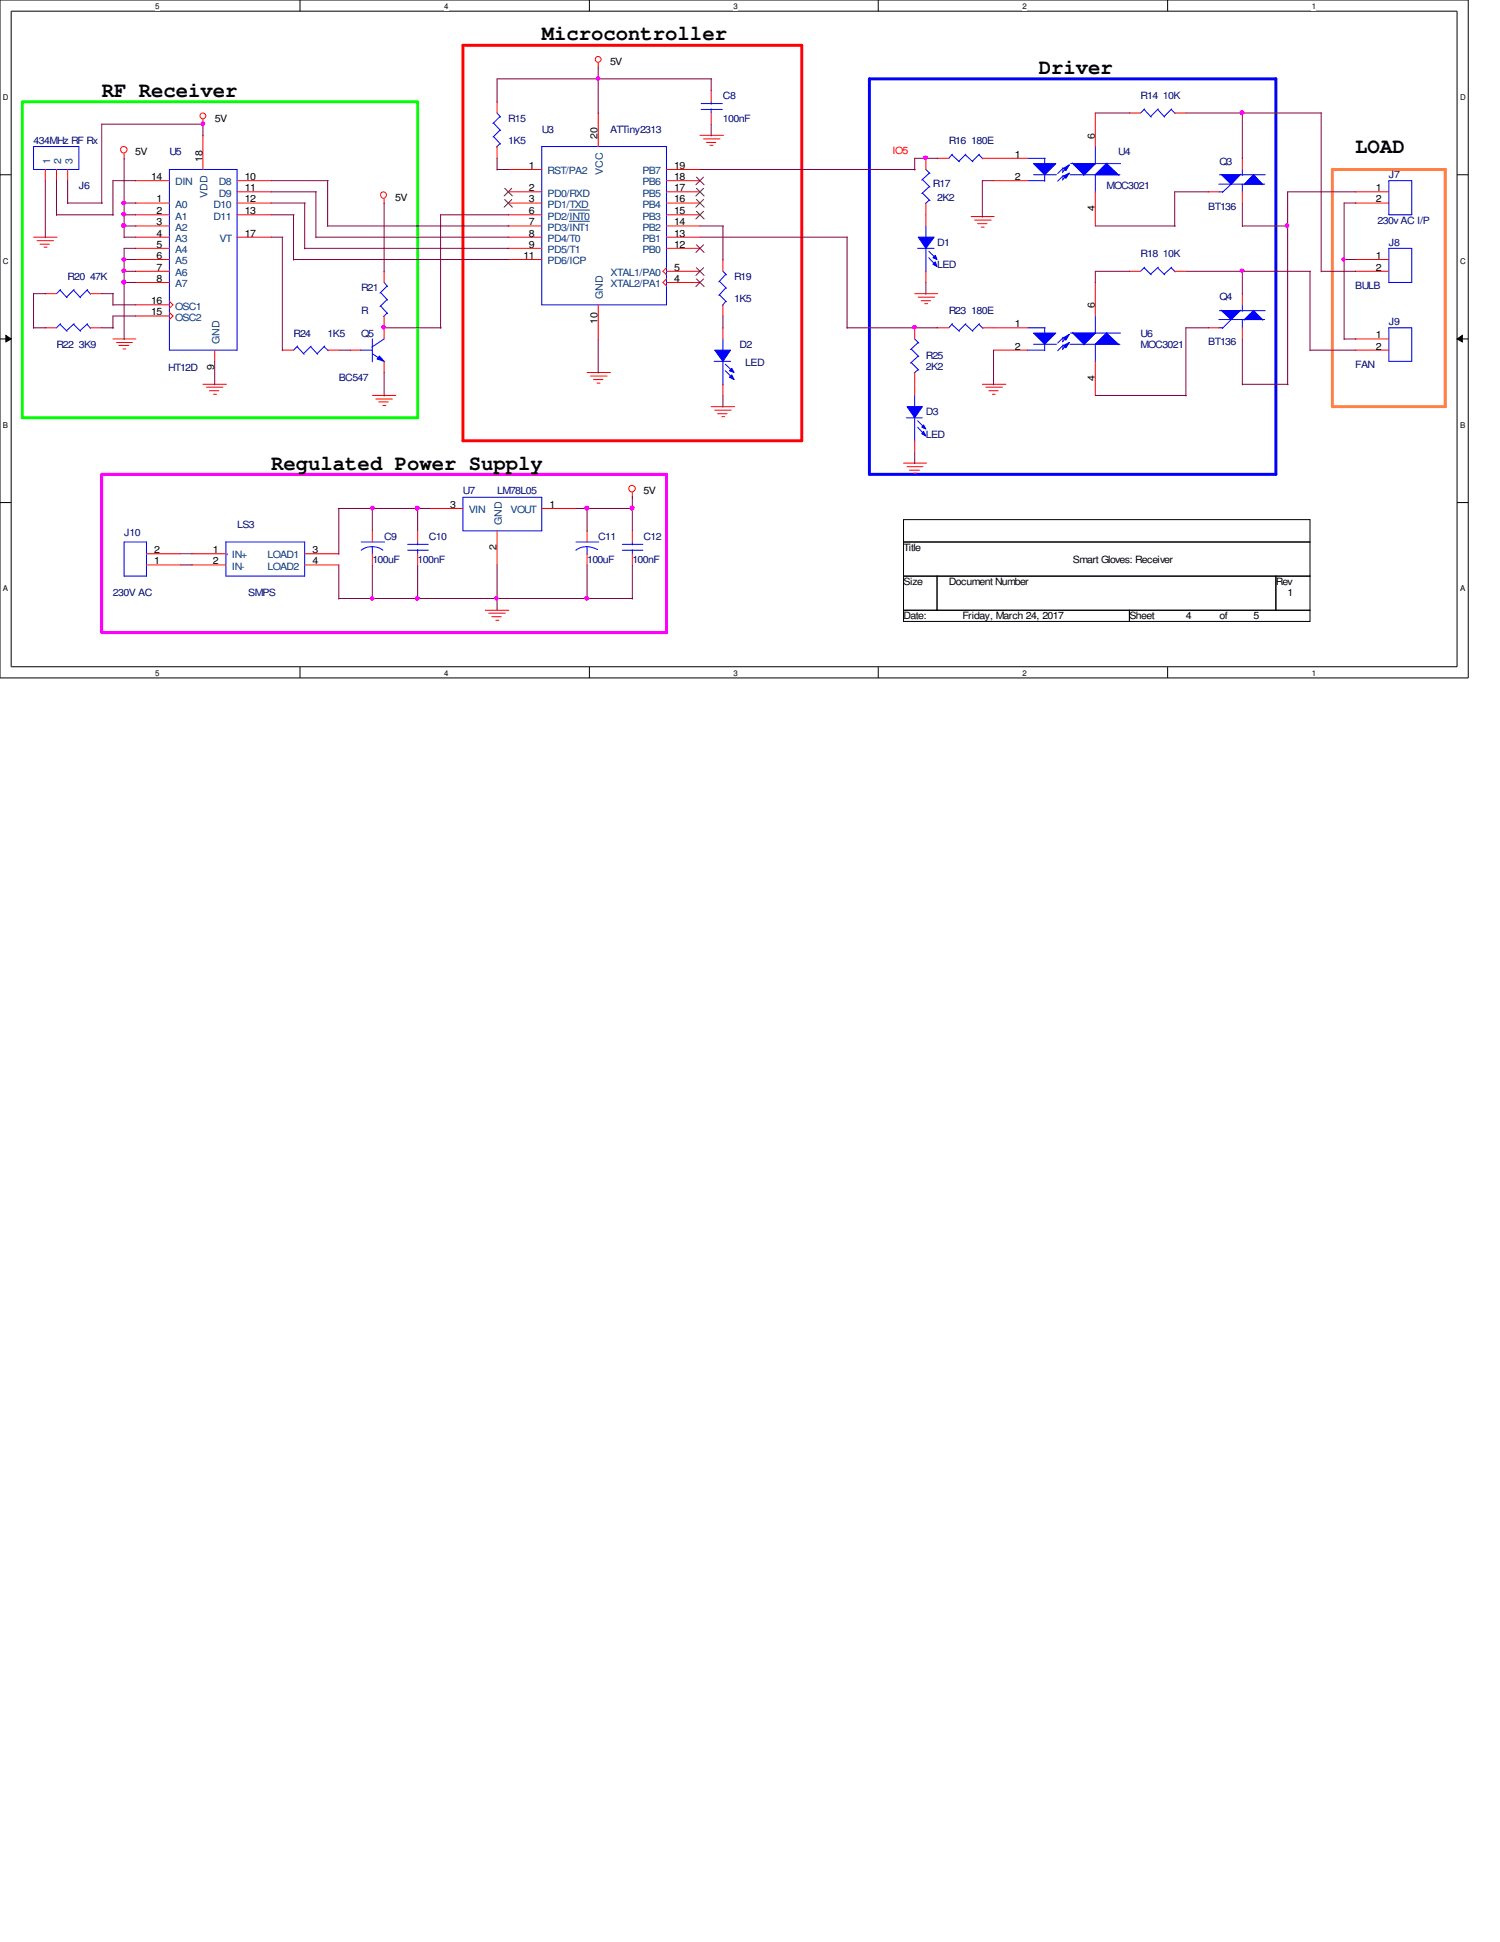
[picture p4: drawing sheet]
<svg xmlns="http://www.w3.org/2000/svg" width="216mm" height="279mm" viewBox="0 0 216 279" stroke-linecap="round" stroke-linejoin="round" font-family="sans-serif">
<path d="M0 0h211.3v97.5h-211.3zM1.6 1.6h208.1v94.3h-208.1z" fill="none" stroke="#000" stroke-width=".14"/>
<g fill="#fff">
<path d="M22.4 .3h.5v1.2h-.5z"/>
<path d="M22.4 96.2h.5v1.3h-.5z"/>
</g>
<path d="M43.2 0v1.6M43.2 95.9v1.6" fill="none" stroke="#000" stroke-width=".14"/>
<g fill="#fff">
<path d="M63.9 .3h.6v1.2h-.6z"/>
<path d="M63.9 96.2h.6v1.3h-.6z"/>
</g>
<path d="M84.8 0v1.6M84.8 95.9v1.6" fill="none" stroke="#000" stroke-width=".14"/>
<g fill="#fff">
<path d="M105.6 .3h.6v1.2h-.6z"/>
<path d="M105.6 96.2h.6v1.3h-.6z"/>
</g>
<path d="M126.4 0v1.6M126.4 95.9v1.6" fill="none" stroke="#000" stroke-width=".14"/>
<g fill="#fff">
<path d="M147.2 .3h.5v1.2h-.5z"/>
<path d="M147.2 96.2h.5v1.3h-.5z"/>
</g>
<path d="M168.1 0v1.6M168.1 95.9v1.6" fill="none" stroke="#000" stroke-width=".14"/>
<g fill="#fff">
<path d="M188.8 .3h.6v1.2h-.6z"/>
<path d="M188.8 96.2h.6v1.3h-.6z"/>
<path d="M.4 13.4h.8v1.2h-.8z"/>
<path d="M210.1 13.4h.8v1.2h-.8z"/>
<path d="M.4 36.9h.8v1.3h-.8z"/>
<path d="M210.1 36.9h.8v1.3h-.8z"/>
</g>
<path d="M0 25.1h1.6M209.7 25.1h1.6" fill="none" stroke="#000" stroke-width=".14"/>
<g fill="#fff">
<path d="M.4 60.5h.7v1.3h-.7z"/>
<path d="M210.1 60.5h.7v1.3h-.7z"/>
</g>
<path d="M0 48.8h1.6M.8 48.3l.8 .5-.8 .4zM209.7 48.8l.8-.5v.9zM209.7 48.8h1.6" fill="none" stroke="#000" stroke-width=".14"/>
<path d="M.8 48.3l.8 .5-.8 .4zM209.7 48.8l.8-.5v.9z" fill="#000"/>
<g fill="#fff">
<path d="M.4 84.1h.6v1.2h-.6z"/>
<path d="M210.1 84.1h.6v1.2h-.6z"/>
</g>
<path d="M0 72.3h1.6M130 74.8h58.6v14.6h-58.6zM130 78h58.6M209.7 72.3h1.6M130 82.9h58.6M130 87.8h58.6M134.9 82.9v4.9M162.6 87.8v1.6M183.6 82.9v4.9" fill="none" stroke="#000" stroke-width=".14"/>
<path d="M3.2 14.6h56.9v45.5h-56.9z" fill="none" stroke="#0f0" stroke-width=".42"/>
<path d="M125.1 11.3h58.5v56.9h-58.5z" fill="none" stroke="#00f" stroke-width=".42"/>
<path d="M191.8 24.4h16.2v34.1h-16.2z" fill="none" stroke="#ff8040" stroke-width=".42"/>
<path d="M66.6 6.5h48.8v56.9h-48.8z" fill="none" stroke="#f00" stroke-width=".42"/>
<path d="M14.6 68.2h81.3v22.8h-81.3z" fill="none" stroke="#f0f" stroke-width=".42"/>
<g fill="none" stroke="#f00" stroke-width=".14">
<path d="M29.2 17.2v.7M86.1 9.1v.7M100.8 19.5h3.3M101.3 20h2.3M4.8 34.1h3.4M5.3 34.6h2.4M5.8 35.1h1.3M6.3 35.6h.5M17.9 22.1v.8M55.3 28.6v.7M101.7 20.5h1.3M102.2 20.9h.4"/>
<path d="M139.8 31.2h3.3M140.3 31.7h2.4M140.7 32.2h1.4M141.2 32.7h.4M16.3 48.8h3.3M16.8 49.3h2.2M17.1 49.7h1.4M17.7 50.2h.4M29.2 55.3h3.4M29.7 55.7h2.4M30.1 56.2h1.4M30.7 56.7h.5"/>
<path d="M53.6 56.9h3.4M54.1 57.4h2.4M54.5 57.8h1.4M55.1 58.3h.4M84.5 53.6h3.4M85 54.1h2.4M85.4 54.6h1.4M85.9 55.1h.5M102.4 58.5h3.3M102.9 59h2.3M103.3 59.5h1.3M103.9 59.9h.4"/>
<path d="M131.7 42.2h3.3M132.2 42.8h2.3M132.6 43.3h1.3M133.1 43.7h.4M141.4 55.3h3.4M141.9 55.7h2.4M142.3 56.2h1.4M142.8 56.7h.5M27.6 79.7h4.9M43.9 79.7h4.9M91 70.9v.7M130 66.6h3.3"/>
<path d="M130.6 67.1h2.2M130.9 67.6h1.4M131.5 68.1h.4M27.6 81.3h4.9M43.9 81.3h4.9M69.8 87.8h3.4M70.4 88.2h2.3M70.8 88.7h1.3M71.4 89.2h.4"/>
<circle cx="29.2" cy="16.7" r=".42"/>
<circle cx="86.1" cy="8.5" r=".42"/>
<circle cx="17.8" cy="21.5" r=".48"/>
<circle cx="55.2" cy="28.1" r=".45"/>
<circle cx="91" cy="70.3" r=".48"/>
</g>
<path d="M32.5 78h11.4v4.9h-11.4zM32.7 79.7v.1z" fill="none" stroke="#00f" stroke-width=".14"/>
<path d="M148.8 23.5h3.2l-1.6 1.6z" fill="#00f"/>
<g fill="none" stroke="#00f" stroke-width=".14">
<path d="M147.8 26h2.6M147.9 22.8h2.6M148.8 23.5h3.2l-1.6 1.6zM148.8 25.1h3.3M150.4 22.8v.8M150.4 25.1v1M154 25.1h7.2M154.1 23.5h7.2M154.3 23.5l1.7 1.6M157.6 23.5l-1.6 1.7M157.6 21.1v2.5M159.3 23.5l1.7 1.7"/>
<path d="M159.3 23.5l-1.7 1.6v2.6"/>
</g>
<path d="M154.4 23.5h3.2l-1.6 1.6z" fill="#00f"/>
<path d="M154.4 23.5h3.2l-1.6 1.6z" fill="none" stroke="#00f" stroke-width=".14"/>
<path d="M159.3 23.5l1.7 1.6h-3.4z" fill="#00f"/>
<path d="M153 24.2l-.8 .8M153 24.1v.6M153 25.2v.6M153 25.3l-.8 .8M153.6 24l-.7 .8M153.6 25.1l-.7 .8M159.3 23.5l1.7 1.6h-3.4z" fill="none" stroke="#00f" stroke-width=".14"/>
<path d="M153.1 24.2l.8-.5-.5 .9z" fill="#00f"/>
<path d="M153.1 24.2l.8-.5-.5 .9z" fill="none" stroke="#00f" stroke-width=".14"/>
<path d="M153.1 25.3l.8-.4-.5 .8z" fill="#00f"/>
<g fill="none" stroke="#00f" stroke-width=".14">
<path d="M164.7 15.7l1 1.1M164.8 15.7l-.6 .6M166.6 15.7l1 1.1M166.7 15.7l-1.1 1.1M168.6 15.7l.6 .6M168.7 15.7l-1.1 1.1M78 21.1h17.9v22.8h-17.9zM153.1 25.3l.8-.4-.5 .8zM175.4 46h6.6M175.4 47.2h.6M175.5 44.7h6.6M175.8 44.6l1.4 1.4"/>
<path d="M178.6 44.6l-2.7 2.6M178.8 43.9v.9M178.8 46v1.2M179.1 46.1l1.3-1.4 1.4 1.4M66.6 71.5h11.4v4.9h-11.4z"/>
</g>
<g fill="none" stroke="#f00" stroke-width=".14">
<path d="M86.1 16.3v4.8M157.6 16.3v4.8M162.6 16.3h1.6M169.1 16.3h1.6M73.2 24.4h4.8M73.2 35.7h4.8M73.2 34.1h4.8M73.2 32.5h4.8M73.2 30.9h4.8M73.2 29.2h4.8M73.2 27.6h4.8M73.2 37.3h4.8"/>
<path d="M95.9 26h4.9M95.9 24.4h4.9M95.9 38.5l-.5 .5 .5 .5M95.9 39h4.9M95.9 35.7h4.9M95.9 34.1h4.9M95.9 32.5h4.9M95.9 30.9h4.9M95.9 29.2h4.9M95.9 27.6h4.9M143 22.8h4.9M143 26h4.9"/>
<path d="M157.6 27.6v4.9M86.1 43.9v4.9M95.9 40.1l-.5 .5 .5 .5M95.9 40.6h4.9M61.7 73.2h4.9M71.5 76.4v4.9M78 73.2h4.9"/>
</g>
<path d="M82 30.2h2.8M82 31.8h2.8" fill="none" stroke="#004080" stroke-width=".14"/>
<g fill="none" stroke="#804000" stroke-width=".14">
<path d="M72.6 27.1l1.1 1.1M72.6 28.7l1.1 1.1M73.7 27.1l-1.1 1.1M73.7 28.7l-1.1 1.1M100.2 38.5l1.1 1.1M100.2 35.2l1.1 1.1M100.2 30.4l1.1 1.1M100.2 28.7l1.1 1.1M100.2 27.1l1.1 1.1M100.2 25.5l1.1 1.1M101.3 38.5l-1.1 1.1M101.3 35.2l-1.1 1.1"/>
<path d="M101.3 30.4l-1.1 1.1M101.3 28.7l-1.1 1.1M101.3 27.1l-1.1 1.1M101.3 25.5l-1.1 1.1M100.2 40.1l1.1 1.1M101.3 40.1l-1.1 1.1"/>
</g>
<path d="M175.9 44.7h2.6l-1.3 1.3z" fill="#00f"/>
<path d="M175.9 44.7h2.6l-1.3 1.3z" fill="none" stroke="#00f" stroke-width=".14"/>
<path d="M179.2 46l1.2-1.3 1.3 1.3z" fill="#00f"/>
<g fill="none" stroke="#00f" stroke-width=".14">
<path d="M71 17.7l1.1 1.1M71 19.6l1.1 1.1M71.5 16.3l.6 .5M72 16.8l-1 1M72 18.7l-1 1M4.8 21.1h6.5v3.3h-6.5zM24.4 24.4h9.7v26h-9.7zM72 20.7l-.5 .5M104.1 39l.5 .5M104.5 39.5l-1 1.1M199.9 26h3.3v4.9h-3.3zM8.6 46.7l1.1 1"/>
<path d="M8.7 46.6l-.6 .6M10.6 46.7l1 1M10.7 46.6l-1.1 1M12.5 46.7l.5 .5M12.6 46.6l-1.1 1M51.9 50.4h1.7M53.6 50.9l1.8 1.2M53.6 48.8v3.3M55.3 48.8l-1.8 1.2M103.5 40.5l1.1 1M103.5 42.4l1.1 1M104.5 41.4l-1 1.1"/>
<path d="M104.5 43.3l-.5 .6M137 46.7l1.1 1M137.1 46.6l-.5 .6M138.9 46.7l1.1 1M139 46.6l-1 1M140.9 46.7l.6 .5M141 46.6l-1 1M179.2 46l1.2-1.3 1.3 1.3zM82.9 78h3.3M84.5 78.7v1.1M86 79.1a2.87 2.87 0 0 0-3.1 .1"/>
</g>
<g fill="none" stroke="#f00" stroke-width=".14">
<path d="M29.2 19.5v4.9M71.5 14.6v1.7M6.5 24.4v1.6M8.1 24.4v1.6M9.7 24.4v1.6M19.5 29.2h4.9M19.5 26h4.9M19.5 34.1h4.9M19.5 30.9h4.9M19.5 32.5h4.9M19.5 35.7h4.9M19.5 37.3h4.9"/>
<path d="M19.5 39h4.9M34.1 27.6h4.9M34.1 29.2h4.9M34.1 26h4.9M34.1 34.1h4.9M34.1 30.9h4.9M71.5 21.1v1.7M104.1 37.3v1.7M195.1 27.6h4.8M195.1 29.2h4.8M6.5 47.2h1.6M13 47.2h1.6"/>
<path d="M19.5 40.6h4.9M19.5 43.9h4.9M19.5 45.5h4.9M24.4 43.3l.5 .6-.5 .5M24.4 45l.5 .5-.5 .5M30.9 50.4v1.6M104.1 43.9v1.6M134.9 47.2h1.7M141.4 47.2h1.6M173.9 47.2h1.6M178.8 42.2v1.7M178.8 47.2v1.6"/>
<path d="M84.5 76.4v1.6M84.5 79.7v1.6"/>
</g>
<path d="M54.6 51.2l.7 .8-1-.4z" fill="#00f"/>
<path d="M132.1 35.7h2.4M133.3 32.5v1.7M133.3 35.7v3.4M54.6 51.2l.7 .8-1-.4z" fill="none" stroke="#00f" stroke-width=".14"/>
<path d="M50.4 50.4h1.6M55.3 47.2v1.6M55.3 52v1.6" fill="none" stroke="#f00" stroke-width=".14"/>
<path d="M132.2 34.1h2.3l-1.2 1.6z" fill-rule="evenodd" fill="#00f"/>
<path d="M132.2 34.1h2.3l-1.2 1.6z" fill="none" stroke="#00f" stroke-width=".14"/>
<path d="M134.6 37.7l.3 .7-.6-.4z" fill-rule="evenodd" fill="#00f"/>
<path d="M134.6 37.7l.3 .7-.6-.4z" fill="none" stroke="#00f" stroke-width=".14"/>
<path d="M134.6 36.7l.3 .6-.6-.2z" fill-rule="evenodd" fill="#00f"/>
<path d="M133.7 36.2l1 1M133.7 37.1l1 1.1M134.6 36.7l.3 .6-.6-.2zM102.8 52h2.4M104.1 48.8v1.7M104.1 52v3.4" fill="none" stroke="#00f" stroke-width=".14"/>
<path d="M133.3 30.9v1.6M133.3 39v1.6" fill="none" stroke="#f00" stroke-width=".14"/>
<path d="M102.9 50.4h2.3l-1.1 1.6z" fill-rule="evenodd" fill="#00f"/>
<path d="M102.9 50.4h2.3l-1.1 1.6z" fill="none" stroke="#00f" stroke-width=".14"/>
<path d="M105 54.3l.3-.4 .4 .7z" fill-rule="evenodd" fill="#00f"/>
<path d="M105 54.3l.3-.4 .4 .7z" fill="none" stroke="#00f" stroke-width=".14"/>
<path d="M105 53.3l.3-.3 .4 .6z" fill-rule="evenodd" fill="#00f"/>
<path d="M104.4 52.4l1.1 1M104.4 53.3l1.1 1.1M105 53.3l.3-.3 .4 .6z" fill="none" stroke="#00f" stroke-width=".14"/>
<path d="M104.1 47.2v1.6M104.1 55.3v1.6" fill="none" stroke="#f00" stroke-width=".14"/>
<path d="M148.8 47.9h3.2l-1.6 1.6z" fill="#00f"/>
<g fill="none" stroke="#00f" stroke-width=".14">
<path d="M147.8 50.4h2.6M147.9 47.2h2.6M148.8 47.9h3.2l-1.6 1.6zM148.8 49.5h3.3M150.4 47.2v.8M150.4 49.5v1M154 49.5h7.2M154.1 47.9h7.2M154.3 47.8l1.7 1.7M157.6 47.9l-1.6 1.7M157.6 45.5v2.5M159.3 47.9l1.7 1.7"/>
<path d="M159.3 47.8l-1.7 1.7v2.6"/>
</g>
<path d="M154.4 47.9h3.2l-1.6 1.6z" fill="#00f"/>
<path d="M154.4 47.9h3.2l-1.6 1.6z" fill="none" stroke="#00f" stroke-width=".14"/>
<path d="M159.3 47.9l1.7 1.6h-3.4z" fill="#00f"/>
<path d="M153 48.6l-.8 .8M153 48.5v.6M153 49.6v.6M153 49.7l-.8 .8M153.6 48.4l-.7 .8M153.6 49.5l-.7 .8M159.3 47.9l1.7 1.6h-3.4z" fill="none" stroke="#00f" stroke-width=".14"/>
<path d="M153.1 48.6l.8-.5-.5 .8z" fill="#00f"/>
<path d="M153.1 48.6l.8-.5-.5 .8z" fill="none" stroke="#00f" stroke-width=".14"/>
<path d="M153.1 49.7l.8-.4-.5 .7z" fill="#00f"/>
<g fill="none" stroke="#00f" stroke-width=".14">
<path d="M132.8 25.8l1.1 1.1M132.8 27.8l1.1 1.1M133.3 24.4l.6 .6M133.8 24.9l-1.1 1M133.8 26.8l-1.1 1.1M133.8 28.8l-.6 .5M199.9 35.7h3.3v4.9h-3.3zM8.6 41.7l1.1 1.1M8.7 41.7l-.6 .5M10.6 41.7l1 1.1M10.7 41.7l-1.1 1.1M12.5 41.7l.5 .6"/>
<path d="M12.6 41.7l-1.1 1.1M54.8 42.1l1 1.1M54.8 44l1 1.1M55.3 40.6l.5 .6M55.7 41.1l-1 1.1M55.7 43.1l-1 1M55.7 45l-.5 .6M131.7 56.9v1.7M153.1 49.7l.8-.4-.5 .7zM17.9 78h3.2v4.9h-3.2zM89.6 79.2h2.9M89.6 78.3h2.9"/>
<path d="M91 78v.4M91 79.1v.6M130.5 60.1h2.3M131.7 60.1v3.4"/>
</g>
<g fill="none" stroke="#f00" stroke-width=".14">
<path d="M55.3 39v1.6M133.3 22.8v1.6M133.3 29.2v1.7M195.1 37.3h4.8M195.1 39h4.8M6.5 42.2h1.6M13 42.2h1.6M55.3 45.5v1.7M143 47.2h4.9M143 50.4h4.9M157.6 40.6v4.9M157.6 52v4.9"/>
<path d="M21.1 79.7h4.9M91 76.4v1.6M91 79.7v1.6M21.1 81.3h4.9"/>
</g>
<path d="M130.6 58.5h2.2l-1.1 1.6z" fill-rule="evenodd" fill="#00f"/>
<path d="M130.6 58.5h2.2l-1.1 1.6z" fill="none" stroke="#00f" stroke-width=".14"/>
<path d="M132.9 62.1l.4 .6-.6-.3z" fill-rule="evenodd" fill="#00f"/>
<path d="M132.9 62.1l.4 .6-.6-.3z" fill="none" stroke="#00f" stroke-width=".14"/>
<path d="M132.9 61.1l.4 .6-.6-.2z" fill-rule="evenodd" fill="#00f"/>
<g fill="none" stroke="#00f" stroke-width=".14">
<path d="M100.9 15.7h3.1M100.9 14.9h3.1M102.4 14.6v.4M102.4 15.7v.6M137 22.3l1.1 1M137.1 22.2l-.5 .6M138.9 22.3l1.1 1M139 22.2l-1 1M140.9 22.3l.6 .6M141 22.2l-1 1M164.7 38.5l1 1M164.8 38.4l-.6 .6"/>
<path d="M166.6 38.5l1 1M166.7 38.4l-1.1 1.1M168.6 38.5l.6 .6M168.7 38.4l-1.1 1.1M175.4 26.5h6.6M175.4 27.6h.6M175.5 25.1h6.6M175.8 25.1l1.4 1.4M177.2 26.5l-1.3 1.2M178.6 25.1l-1.4 1.4M178.8 24.4v.8M178.8 26.5v1.2"/>
<path d="M179.1 26.6l1.3-1.5 1.4 1.5M180 25.6l-.8 .9M42.8 49.9l1 1.1M42.8 49.8l-.6 .6M44.7 49.9l1 1.1M44.8 49.8l-1.1 1.1M46.7 49.9l.5 .6M46.7 49.8l-1.1 1.1M199.9 47.2h3.3v4.8h-3.3zM52 79.2a2.67 2.67 0 0 1 3.1 0M52 78h3.4M53.6 78.7v1.1"/>
<path d="M132.1 60.5l1 1.1M132.1 61.5l1 1.1M132.9 61.1l.4 .6-.6-.2z"/>
</g>
<g fill="none" stroke="#f00" stroke-width=".14">
<path d="M102.4 13v1.6M102.4 16.3v1.6M134.9 22.8h1.7M141.4 22.8h1.6M162.6 39h1.6M169.1 39h1.6M40.6 50.4h1.6M47.2 50.4h1.6M131.7 55.3v1.6M195.1 50.4h4.8M195.1 48.8h4.8M53.6 76.4v1.6"/>
<path d="M53.6 79.7v1.6M131.7 63.4v1.6"/>
</g>
<path d="M175.9 25.1h2.6l-1.3 1.4z" fill="#00f"/>
<path d="M175.9 25.1h2.6l-1.3 1.4z" fill="none" stroke="#00f" stroke-width=".14"/>
<path d="M180.4 25.1l1.3 1.4h-2.5z" fill="#00f"/>
<path d="M180.4 25.1l1.3 1.4h-2.5zM131.1 50.2l1.1 1.1M131.1 52.2l1.1 1.1M131.7 48.8l.5 .6M132.2 49.3l-1.1 1M132.2 51.2l-1.1 1M132.2 53.2l-.6 .5M58.7 79.2h2.9M58.7 78.3h2.9M60.1 78v.4M60.1 79.1v.6" fill="none" stroke="#00f" stroke-width=".14"/>
<path d="M173.9 27.6h1.6M178.8 22.8v1.6M178.8 27.6v1.6M131.7 47.2v1.6M131.7 53.6v1.7M60.1 76.4v1.6M60.1 79.7v1.6" fill="none" stroke="#f00" stroke-width=".14"/>
<g fill="none" stroke="#800040" stroke-width=".14">
<path d="M29.2 17.9v1.7M29.3 17.9h-14.7v11.4M86.1 9.7v6.6M102.4 11.3v1.7M102.4 17.9v1.7M102.4 11.3h-30.9v3.4M157.6 16.3h5M170.7 16.3h19.5M178.8 16.3v6.6M190.2 16.3v22.8M6.5 26v8.2M8.1 26v5"/>
<path d="M8.1 30.9h8.2M9.7 26v3.3M9.7 29.2h5M17.9 32.5h1.7M17.9 37.3h1.7M17.9 34.1h1.7M17.9 22.8v11.4M17.9 29.2h1.7M17.9 30.9h1.7M17.9 39h1.7M19.6 35.7h-1.7v13.2M19.6 26h-3.3v5"/>
<path d="M39 27.6h6.6M39 34.1h1.7M39 29.2h4.9M39 30.9h3.3M39 26h8.2M40.6 34.1v16.4M42.2 37.3h31M42.2 30.9v6.5M43.9 35.7h29.3M43.9 29.2v6.6M45.5 34.1h27.7M45.5 27.6v6.6"/>
<path d="M47.2 32.5h26M47.2 26v6.6M55.3 29.2v9.9M71.5 24.4h1.7M71.5 22.8v1.7M73.2 30.9h-9.8v16.3M100.8 32.5h3.3M100.8 34.1h21.2M100.8 24.4h30.9M104.1 32.5v4.9M121.9 34.1v13.1M135 22.8h-3.3v1.7"/>
<path d="M143.1 26h-1.7v5.2M157.6 32.5h11.6M162.6 39h-5v1.7M170.7 39h17.9M174 27.6h-4.9v5M178.8 32.5h6.6M178.8 29.2v3.4M178.8 39v3.3M188.6 39v11.5M190.2 39h5M193.5 37.3h1.7M195.2 27.6h-9.9v27.8"/>
<path d="M195.2 29.2h-1.7v19.7M4.8 47.2h1.8M6.6 42.2h-1.8v5M14.6 47.2h1.7M14.6 42.2h1.7M16.3 43.9h3.3M16.3 42.2v1.7M17.9 40.6h1.7M19.6 45.5h-3.3v1.7M30.9 52v3.4M48.8 50.4h1.7M55.3 47.2h8.2"/>
<path d="M55.3 53.6v3.4M86.1 48.8v4.9M104.1 45.5v1.7M104.1 56.9v1.7M121.9 47.2h13.1M133.3 40.6v1.7M143 50.4v5M157.6 56.9h13.2M174 47.2h-3.3v9.8M178.8 48.8v6.6M178.8 55.3h6.6M188.6 50.4h6.6"/>
<path d="M193.5 48.8h1.7M26 79.7h1.7M48.7 73.2h13.1M48.8 73.2v6.6M53.6 73.1v3.3M60.1 73.1v3.3M82.9 73.2h8.1M84.5 73.2v3.3M91 71.5v4.9M131.7 65v1.7M26 81.3h1.7M48.8 86.1h42.2"/>
<path d="M48.8 81.3v4.9M53.6 81.3v4.9M60.1 81.3v4.9M71.5 81.3v6.5M84.5 81.3v4.9M91 81.3v4.9"/>
</g>
<circle cx="17.8" cy="32.5" r=".31" fill="#f0f"/>
<circle cx="17.8" cy="32.5" r=".31" fill="none" stroke="#f0f" stroke-width=".14"/>
<circle cx="17.8" cy="39" r=".28" fill="#f0f"/>
<circle cx="17.8" cy="39" r=".28" fill="none" stroke="#f0f" stroke-width=".14"/>
<circle cx="17.8" cy="29.2" r=".28" fill="#f0f"/>
<circle cx="17.8" cy="29.2" r=".28" fill="none" stroke="#f0f" stroke-width=".14"/>
<circle cx="29.2" cy="17.8" r=".28" fill="#f0f"/>
<circle cx="29.2" cy="17.8" r=".28" fill="none" stroke="#f0f" stroke-width=".14"/>
<circle cx="17.8" cy="37.4" r=".28" fill="#f0f"/>
<circle cx="17.8" cy="37.4" r=".28" fill="none" stroke="#f0f" stroke-width=".14"/>
<circle cx="17.8" cy="40.6" r=".31" fill="#f0f"/>
<circle cx="17.8" cy="40.6" r=".31" fill="none" stroke="#f0f" stroke-width=".14"/>
<circle cx="17.8" cy="30.8" r=".28" fill="#f0f"/>
<circle cx="17.8" cy="30.8" r=".28" fill="none" stroke="#f0f" stroke-width=".14"/>
<circle cx="178.8" cy="16.2" r=".31" fill="#f0f"/>
<circle cx="178.8" cy="16.2" r=".31" fill="none" stroke="#f0f" stroke-width=".14"/>
<circle cx="185.2" cy="32.5" r=".28" fill="#f0f"/>
<circle cx="185.2" cy="32.5" r=".28" fill="none" stroke="#f0f" stroke-width=".14"/>
<path d="M193.2 37.2l.2-.1 .2 .2-.2 .3-.2-.1z" fill-rule="evenodd" fill="#f0f"/>
<path d="M193.2 37.2l.2-.1 .2 .2-.2 .3-.2-.1z" fill="none" stroke="#f0f" stroke-width=".14"/>
<circle cx="178.8" cy="39" r=".28" fill="#f0f"/>
<circle cx="178.8" cy="39" r=".28" fill="none" stroke="#f0f" stroke-width=".14"/>
<circle cx="131.6" cy="47.1" r=".28" fill="#f0f"/>
<circle cx="131.6" cy="47.1" r=".28" fill="none" stroke="#f0f" stroke-width=".14"/>
<circle cx="133.2" cy="22.7" r=".28" fill="#f0f"/>
<circle cx="133.2" cy="22.7" r=".28" fill="none" stroke="#f0f" stroke-width=".14"/>
<circle cx="86.1" cy="11.3" r=".28" fill="#f0f"/>
<circle cx="86.1" cy="11.3" r=".28" fill="none" stroke="#f0f" stroke-width=".14"/>
<path d="M55 46.9l.2-.1 .3 .3-.3 .2-.2-.1z" fill-rule="evenodd" fill="#f0f"/>
<path d="M55 46.9l.2-.1 .3 .3-.3 .2-.2-.1z" fill="none" stroke="#f0f" stroke-width=".14"/>
<circle cx="60.1" cy="86.1" r=".28" fill="#f0f"/>
<circle cx="60.1" cy="86.1" r=".28" fill="none" stroke="#f0f" stroke-width=".14"/>
<path d="M71.2 86l.3-.1 .2 .2-.2 .3-.2-.1z" fill-rule="evenodd" fill="#f0f"/>
<path d="M71.2 86l.3-.1 .2 .2-.2 .3-.2-.1z" fill="none" stroke="#f0f" stroke-width=".14"/>
<path d="M53.4 86l.2-.1 .2 .2-.2 .3-.2-.1z" fill-rule="evenodd" fill="#f0f"/>
<path d="M53.4 86l.2-.1 .2 .2-.2 .3-.2-.1z" fill="none" stroke="#f0f" stroke-width=".14"/>
<circle cx="60.1" cy="73.1" r=".31" fill="#f0f"/>
<circle cx="60.1" cy="73.1" r=".31" fill="none" stroke="#f0f" stroke-width=".14"/>
<circle cx="53.6" cy="73.1" r=".28" fill="#f0f"/>
<circle cx="53.6" cy="73.1" r=".28" fill="none" stroke="#f0f" stroke-width=".14"/>
<circle cx="84.4" cy="73.1" r=".31" fill="#f0f"/>
<circle cx="84.4" cy="73.1" r=".31" fill="none" stroke="#f0f" stroke-width=".14"/>
<circle cx="84.5" cy="86.1" r=".28" fill="#f0f"/>
<circle cx="84.5" cy="86.1" r=".28" fill="none" stroke="#f0f" stroke-width=".14"/>
<circle cx="91" cy="73.1" r=".31" fill="#f0f"/>
<circle cx="91" cy="73.1" r=".31" fill="none" stroke="#f0f" stroke-width=".14"/>
<g font-size="3">
<text x="78" y="5.8">Microcontroller</text>
<text x="149.5" y="10.7">Driver</text>
<text x="14.6" y="13.9">RF Receiver</text>
<text x="195.1" y="22">LOAD</text>
<text x="39" y="67.6">Regulated Power Supply</text>
</g>
<g font-size="1.4">
<text x="87.8" y="9.4">5V</text>
<text x="30.9" y="17.5">5V</text>
<text x="19.5" y="22.4">5V</text>
<text x="29.1" y="23.3" transform="rotate(-90 29.1 23.3)">18</text>
<text x="86" y="20" transform="rotate(-90 86 20)">20</text>
<text x="146.1" y="22.7">1</text>
<text x="157.6" y="20" transform="rotate(-90 157.6 20)">6</text>
<text x="21.8" y="25.9">14</text>
<text x="22.5" y="29.1">1</text>
<text x="35.2" y="25.9">10</text>
<text x="35.2" y="27.5">11</text>
<text x="35.2" y="29.1">12</text>
<text x="56.9" y="28.9">5V</text>
<text x="76.1" y="24.3">1</text>
<text x="76.1" y="27.5">2</text>
<text x="76.1" y="29.1">3</text>
<text x="97" y="29.1">16</text>
<text x="97" y="27.5">17</text>
<text x="97" y="25.9">18</text>
<text x="97" y="24.3">19</text>
<text x="146.1" y="25.9">2</text>
<text x="198" y="27.5">1</text>
<text x="198" y="29.1">2</text>
<text x="22.5" y="30.8">2</text>
<text x="22.5" y="32.4">3</text>
<text x="22.5" y="34">4</text>
<text x="22.5" y="35.6">5</text>
<text x="35.2" y="34">17</text>
<text x="35.2" y="30.8">13</text>
<text x="76.1" y="30.8">6</text>
<text x="76.1" y="32.4">7</text>
<text x="76.1" y="34">8</text>
<text x="76.1" y="35.6">9</text>
<text x="97" y="35.6">12</text>
<text x="97" y="34">13</text>
<text x="97" y="32.4">14</text>
<text x="97" y="30.8">15</text>
<text x="157.6" y="30.4" transform="rotate(-90 157.6 30.4)">4</text>
<text x="22.5" y="37.3">6</text>
<text x="22.5" y="38.9">7</text>
<text x="22.5" y="40.6">8</text>
<text x="75.4" y="37.3">11</text>
<text x="97" y="38.9">5</text>
<text x="97" y="40.6">4</text>
<text x="198" y="37.3">1</text>
<text x="198" y="38.9">2</text>
<text x="21.8" y="43.8">16</text>
<text x="21.8" y="45.4">15</text>
<text x="86" y="46.7" transform="rotate(-90 86 46.7)">10</text>
<text x="146.1" y="47.1">1</text>
<text x="157.6" y="44.4" transform="rotate(-90 157.6 44.4)">6</text>
<text x="30.8" y="53.2" transform="rotate(-90 30.8 53.2)">9</text>
<text x="146.1" y="50.3">2</text>
<text x="198" y="48.7">1</text>
<text x="198" y="50.3">2</text>
<text x="157.6" y="54.8" transform="rotate(-90 157.6 54.8)">4</text>
<text x="92.6" y="71.1">5V</text>
<text x="64.8" y="73.1">3</text>
<text x="79.1" y="73.1">1</text>
<text x="22.2" y="81.2">1</text>
<text x="22.2" y="79.6">2</text>
<text x="30.6" y="79.6">1</text>
<text x="30.6" y="81.2">2</text>
<text x="45" y="81.2">4</text>
<text x="45" y="79.6">3</text>
<text x="71.5" y="79.2" transform="rotate(-90 71.5 79.2)">2</text>
<text x="130" y="79.2">Title</text>
<text x="154.4" y="80.9">Smart Gloves: Receiver</text>
<text x="130" y="84.2">Size</text>
<text x="130" y="89.1">Date:</text>
<text x="136.6" y="84.2">Document Number</text>
<text x="138.5" y="89.1">Friday, March 24, 2017</text>
<text x="162.6" y="89.1">Sheet</text>
<text x="170.7" y="89.1">4</text>
<text x="175.5" y="89.1">of</text>
<text x="180.4" y="89.1">5</text>
<text x="183.6" y="84.2">Rev</text>
<text x="185.3" y="85.8">1</text>
</g>
<g font-size="1.4" fill="#000080">
<text x="73.2" y="17.5">R15</text>
<text x="104.1" y="14.2">C8</text>
<text x="104.1" y="17.5">100nF</text>
<text x="164.2" y="14.2">R14 10K</text>
<text x="4.8" y="20.7">434MHz RF Rx</text>
<text x="24.4" y="22.4">U5</text>
<text x="73.2" y="20.7">1K5</text>
<text x="78" y="19.1">U3</text>
<text x="87.8" y="19.1">ATTiny2313</text>
<text x="136.6" y="20.7">R16 180E</text>
<text x="161" y="22.4">U4</text>
<text x="175.5" y="23.7">Q3</text>
<text x="11.3" y="27.3">J6</text>
<text x="134.3" y="26.9">R17</text>
<text x="134.9" y="28.9">2K2</text>
<text x="159.3" y="27.3">MOC3021</text>
<text x="199.9" y="25.7">J7</text>
<text x="134.9" y="35.4">D1</text>
<text x="173.9" y="30.2">BT136</text>
<text x="198.3" y="32.2">230v AC I/P</text>
<text x="199.9" y="35.4">J8</text>
<text x="9.7" y="40.3">R20 47K</text>
<text x="52" y="41.9">R21</text>
<text x="105.7" y="40.3">R19</text>
<text x="134.9" y="38.6">LED</text>
<text x="164.2" y="37">R18 10K</text>
<text x="195.1" y="41.6">BULB</text>
<text x="52" y="45.1">R</text>
<text x="105.7" y="43.5">1K5</text>
<text x="136.6" y="45.1">R23 180E</text>
<text x="175.5" y="43.2">Q4</text>
<text x="199.9" y="46.7">J9</text>
<text x="8.1" y="50">R22 3K9</text>
<text x="24.2" y="53.4">HT12D</text>
<text x="42.2" y="48.4">R24</text>
<text x="47.2" y="48.4">1K5</text>
<text x="52" y="48.4">Q5</text>
<text x="106.4" y="50">D2</text>
<text x="107.3" y="52.7">LED</text>
<text x="133.3" y="51.6">R25</text>
<text x="133.3" y="53.3">2K2</text>
<text x="164.2" y="48.4">U6</text>
<text x="164.2" y="50">MOC3021</text>
<text x="173.9" y="49.7">BT136</text>
<text x="195.1" y="52.9">FAN</text>
<text x="48.8" y="54.9">BC547</text>
<text x="133.3" y="59.8">D3</text>
<text x="133.3" y="63">LED</text>
<text x="66.6" y="71.1">U7</text>
<text x="71.5" y="71.1">LM78L05</text>
<text x="17.9" y="77.1">J10</text>
<text x="34.1" y="76">LS3</text>
<text x="55.3" y="77.6">C9</text>
<text x="61.7" y="77.6">C10</text>
<text x="86.1" y="77.6">C11</text>
<text x="92.6" y="77.6">C12</text>
<text x="53.6" y="80.9">100uF</text>
<text x="60.1" y="80.9">100nF</text>
<text x="84.5" y="80.9">100uF</text>
<text x="91" y="80.9">100nF</text>
<text x="16.3" y="85.8">230V AC</text>
<text x="35.7" y="85.8">SMPS</text>
</g>
<g font-size="1.4" fill="#004080">
<text x="7.2" y="23.5" transform="rotate(-90 7.2 23.5)">1</text>
<text x="8.8" y="23.5" transform="rotate(-90 8.8 23.5)">2</text>
<text x="10.4" y="23.5" transform="rotate(-90 10.4 23.5)">3</text>
<text x="25.2" y="26.7">DIN</text>
<text x="25.2" y="29.9">A0</text>
<text x="29.9" y="28.4" transform="rotate(-90 29.9 28.4)">VDD</text>
<text x="30.7" y="29.9">D10</text>
<text x="31.5" y="26.7">D8</text>
<text x="31.5" y="28.3">D9</text>
<text x="78.8" y="25.1">RST/PA2</text>
<text x="78.8" y="28.3">PD0/RXD</text>
<text x="78.8" y="29.9">PD1/TXD</text>
<text x="86.8" y="25.1" transform="rotate(-90 86.8 25.1)">VCC</text>
<text x="92.5" y="29.9">PB4</text>
<text x="92.5" y="28.3">PB5</text>
<text x="92.5" y="26.7">PB6</text>
<text x="92.5" y="25.1">PB7</text>
<text x="25.2" y="31.6">A1</text>
<text x="25.2" y="33.2">A2</text>
<text x="25.2" y="34.8">A3</text>
<text x="30.7" y="31.6">D11</text>
<text x="31.6" y="34.8">VT</text>
<text x="78.8" y="31.6">PD2/INT0</text>
<text x="78.8" y="33.2">PD3/INT1</text>
<text x="78.8" y="34.8">PD4/T0</text>
<text x="92.5" y="34.8">PB1</text>
<text x="92.5" y="33.2">PB2</text>
<text x="92.5" y="31.6">PB3</text>
<text x="25.2" y="36.4">A4</text>
<text x="25.2" y="38">A5</text>
<text x="25.2" y="39.7">A6</text>
<text x="25.2" y="41.3">A7</text>
<text x="78.8" y="36.4">PD5/T1</text>
<text x="78.8" y="38">PD6/ICP</text>
<text x="87.9" y="39.7">XTAL1/PA0</text>
<text x="87.9" y="41.3">XTAL2/PA1</text>
<text x="92.5" y="36.4">PB0</text>
<text x="25.2" y="44.5">OSC1</text>
<text x="25.2" y="46.1">OSC2</text>
<text x="86.8" y="43" transform="rotate(-90 86.8 43)">GND</text>
<text x="31.6" y="49.5" transform="rotate(-90 31.6 49.5)">GND</text>
<text x="67.5" y="73.8">VIN</text>
<text x="72.2" y="75.5" transform="rotate(-90 72.2 75.5)">GND</text>
<text x="73.5" y="73.8">VOUT</text>
<text x="33.4" y="80.3">IN+</text>
<text x="33.4" y="82">IN-</text>
<text x="38.5" y="80.3">LOAD1</text>
<text x="38.5" y="82">LOAD2</text>
</g>
<text font-size="1.4" fill="#f00" x="128.4" y="22.2">IO5</text>
<g font-size="1.1">
<text x="22.4" y="1.3">5</text>
<text x="63.9" y="1.3">4</text>
<text x="105.6" y="1.3">3</text>
<text x="147.2" y="1.3">2</text>
<text x="188.8" y="1.3">1</text>
<text x=".4" y="14.4">D</text>
<text x="210.1" y="14.4">D</text>
<text x=".4" y="37.9">C</text>
<text x="210.1" y="37.9">C</text>
<text x=".4" y="61.6">B</text>
<text x="210.1" y="61.6">B</text>
<text x=".4" y="85.1">A</text>
<text x="210.1" y="85.1">A</text>
<text x="22.4" y="97.2">5</text>
<text x="63.9" y="97.2">4</text>
<text x="105.6" y="97.2">3</text>
<text x="147.2" y="97.2">2</text>
<text x="188.8" y="97.2">1</text>
</g>
</svg>
